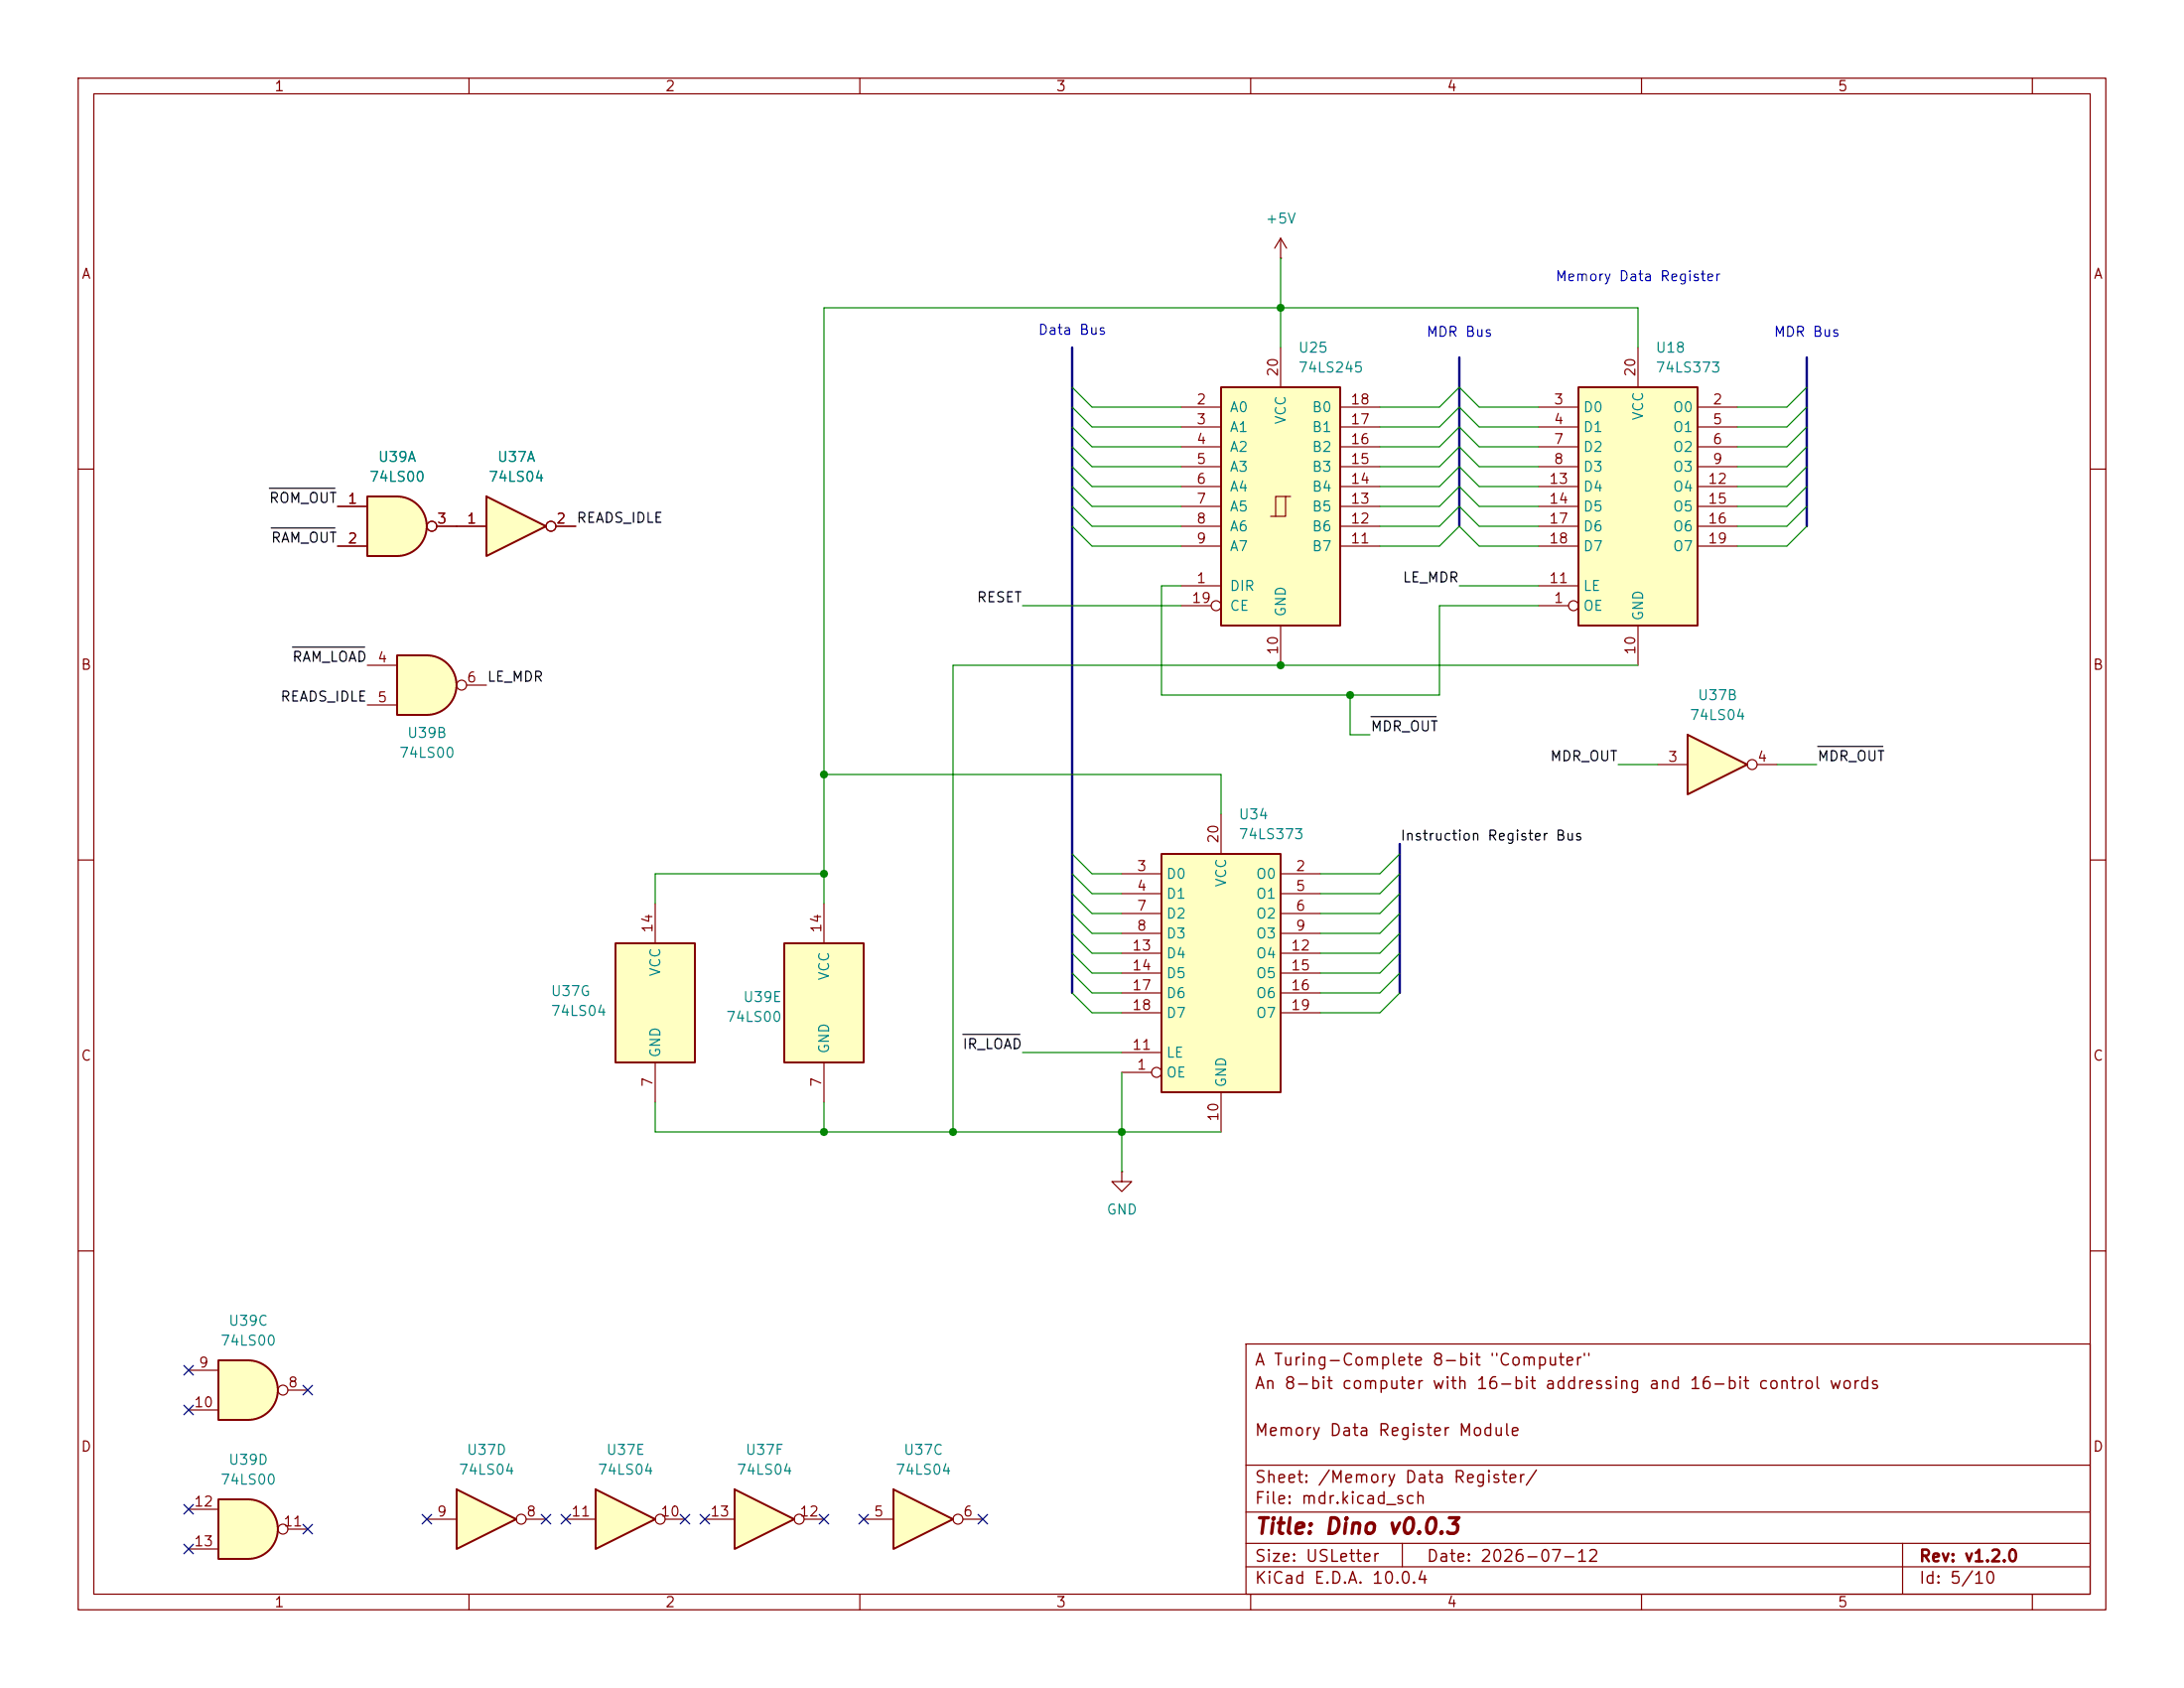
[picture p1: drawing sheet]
<svg xmlns="http://www.w3.org/2000/svg" width="279mm" height="216mm" viewBox="0 0 279 216" stroke-linecap="round" stroke-linejoin="round" font-family="sans-serif">
<g fill="none" stroke="#840000" stroke-width=".15">
<path d="M10 10h259.4v195.9h-259.4zM12 12h255.4v191.9h-255.4zM60 10v2M110 10v2M160 10v2M210 10v2M260 10v2M10 60h2M267.4 60h2M10 110h2M267.4 110h2M10 160h2"/>
<path d="M159.4 171.9h108v32h-108zM267.4 160h2M159.4 197.4h108M159.4 193.4h108M159.4 187.4h108M179.4 197.4v3M243.4 197.4v6.5M60 203.9v2M110 203.9v2M159.4 200.4h108M160 203.9v2M210 203.9v2"/>
<path d="M260 203.9v2"/>
</g>
<path d="M156.2 49.5h15.2v30.5h-15.2z" fill="#ffffc2"/>
<g fill="none" stroke="#840000" stroke-width=".15">
<path d="M151.1 52.1h5.1M151.1 54.6h5.1M151.1 57.2h5.1M151.1 59.7h5.1M163.8 44.5v5M171.4 52.1h5.1M171.4 54.6h5.1M171.4 57.2h5.1M171.4 59.7h5.1M151.1 74.9h5.1M151.1 62.2h5.1M151.1 64.8h5.1"/>
<path d="M151.1 67.3h5.1M151.1 69.9h5.1M151.1 77.5h3.8M164.5 63.5h-1.3v2.5M165.1 63.5h-.6v2.5h-1.9M171.4 62.2h5.1M171.4 64.8h5.1M171.4 67.3h5.1M171.4 69.9h5.1M163.8 80v5.1"/>
<circle cx="155.6" cy="77.5" r=".63"/>
</g>
<path d="M156.2 49.5h15.2v30.5h-15.2z" fill="none" stroke="#840000" stroke-width=".25"/>
<path d="M94 190.5l7.6 3.8-7.6 3.8z" fill="#ffffc2"/>
<path d="M94 190.5l7.6 3.8-7.6 3.8z" fill="none" stroke="#840000" stroke-width=".25"/>
<g fill="none" stroke="#840000" stroke-width=".15">
<path d="M90.2 194.3h3.8M102.9 194.3h2.5"/>
<circle cx="102.2" cy="194.3" r=".63"/>
</g>
<path d="M148.6 109.2h15.2v30.5h-15.2z" fill="#ffffc2"/>
<path d="M148.6 109.2h15.2v30.5h-15.2z" fill="none" stroke="#840000" stroke-width=".25"/>
<g fill="none" stroke="#840000" stroke-width=".15">
<path d="M143.5 111.8h5.1M143.5 114.3h5.1M143.5 116.8h5.1M143.5 119.4h5.1M156.2 104.1v5.1M163.8 111.8h5.1M163.8 114.3h5.1M163.8 116.8h5.1M163.8 119.4h5.1M143.5 137.2h3.8M143.5 134.6h5.1M143.5 121.9h5.1"/>
<path d="M143.5 124.5h5.1M143.5 127h5.1M143.5 129.5h5.1M156.2 139.7v5.1M163.8 121.9h5.1M163.8 124.5h5.1M163.8 127h5.1M163.8 129.5h5.1"/>
<circle cx="148" cy="137.2" r=".63"/>
</g>
<path d="M58.4 190.5l7.6 3.8-7.6 3.8z" fill="#ffffc2"/>
<path d="M58.4 190.5l7.6 3.8-7.6 3.8z" fill="none" stroke="#840000" stroke-width=".25"/>
<g fill="none" stroke="#840000" stroke-width=".15">
<path d="M143.5 149.9v1.2h-1.3l1.3 1.3 1.3-1.3h-1.3M143.5 149.9h.1M54.6 194.3h3.8M67.3 194.3h2.5"/>
<circle cx="66.7" cy="194.3" r=".63"/>
</g>
<path d="M215.9 94l7.6 3.8-7.6 3.8z" fill="#ffffc2"/>
<path d="M215.9 94l7.6 3.8-7.6 3.8z" fill="none" stroke="#840000" stroke-width=".25"/>
<g fill="none" stroke="#840000" stroke-width=".15">
<path d="M212.1 97.8h3.8M224.8 97.8h2.5"/>
<circle cx="224.2" cy="97.8" r=".63"/>
</g>
<path d="M76.2 190.5l7.6 3.8-7.6 3.8z" fill="#ffffc2"/>
<path d="M76.2 190.5l7.6 3.8-7.6 3.8z" fill="none" stroke="#840000" stroke-width=".25"/>
<g fill="none" stroke="#840000" stroke-width=".15">
<path d="M72.4 194.3h3.8M85.1 194.3h2.5"/>
<circle cx="84.5" cy="194.3" r=".63"/>
</g>
<path d="M31.7 191.8a3.8 3.8 0 0 1 3.8 3.8 3.8 3.8 0 0 1-3.8 3.8z" fill="#ffffc2" stroke="#ffffc2" stroke-width=".13"/>
<path d="M27.9 191.8h3.8v7.6h-3.8z" fill="#ffffc2"/>
<path d="M27.9 191.8h3.8a3.8 3.8 0 0 1 3.8 3.8 3.8 3.8 0 0 1-3.8 3.8h-3.8z" fill="none" stroke="#840000" stroke-width=".25"/>
<g fill="none" stroke="#840000" stroke-width=".15">
<path d="M24.1 193h3.8M24.1 198.1h3.8M36.8 195.6h2.6"/>
<circle cx="36.2" cy="195.6" r=".63"/>
</g>
<path d="M31.7 174a3.8 3.8 0 0 1 3.8 3.8 3.8 3.8 0 0 1-3.8 3.8z" fill="#ffffc2" stroke="#ffffc2" stroke-width=".13"/>
<path d="M27.9 174h3.8v7.6h-3.8z" fill="#ffffc2"/>
<path d="M27.9 174h3.8a3.8 3.8 0 0 1 3.8 3.8 3.8 3.8 0 0 1-3.8 3.8h-3.8z" fill="none" stroke="#840000" stroke-width=".25"/>
<g fill="none" stroke="#840000" stroke-width=".15">
<path d="M24.1 175.3h3.8M36.8 177.8h2.6M24.1 180.3h3.8"/>
<circle cx="36.2" cy="177.8" r=".63"/>
</g>
<path d="M100.3 120.7h10.2v15.2h-10.2z" fill="#ffffc2"/>
<path d="M100.3 120.7h10.2v15.2h-10.2z" fill="none" stroke="#840000" stroke-width=".25"/>
<path d="M105.4 115.6v5.1M105.4 135.9v5.1" fill="none" stroke="#840000" stroke-width=".15"/>
<path d="M78.7 120.7h10.2v15.2h-10.2z" fill="#ffffc2"/>
<path d="M78.7 120.7h10.2v15.2h-10.2z" fill="none" stroke="#840000" stroke-width=".25"/>
<path d="M83.8 115.6v5.1M83.8 135.9v5.1" fill="none" stroke="#840000" stroke-width=".15"/>
<path d="M54.6 83.8a3.8 3.8 0 0 1 3.8 3.8 3.8 3.8 0 0 1-3.8 3.8z" fill="#ffffc2" stroke="#ffffc2" stroke-width=".13"/>
<path d="M50.8 83.8h3.8v7.6h-3.8z" fill="#ffffc2"/>
<path d="M50.8 83.8h3.8a3.8 3.8 0 0 1 3.8 3.8 3.8 3.8 0 0 1-3.8 3.8h-3.8z" fill="none" stroke="#840000" stroke-width=".25"/>
<g fill="none" stroke="#840000" stroke-width=".15">
<path d="M47 85.1h3.8M47 90.2h3.8M59.7 87.6h2.5"/>
<circle cx="59.1" cy="87.6" r=".63"/>
</g>
<path d="M201.9 49.5h15.3v30.5h-15.3z" fill="#ffffc2"/>
<path d="M201.9 49.5h15.3v30.5h-15.3z" fill="none" stroke="#840000" stroke-width=".25"/>
<g fill="none" stroke="#840000" stroke-width=".15">
<path d="M196.8 52.1h5.1M196.8 54.6h5.1M196.8 57.2h5.1M196.8 59.7h5.1M209.5 44.5v5M217.2 52.1h5M217.2 54.6h5M217.2 57.2h5M217.2 59.7h5M196.8 77.5h3.9M196.8 74.9h5.1M196.8 62.2h5.1"/>
<path d="M196.8 64.8h5.1M196.8 67.3h5.1M196.8 69.9h5.1M217.2 62.2h5M217.2 64.8h5M217.2 67.3h5M217.2 69.9h5M209.5 80v5.1"/>
<circle cx="201.3" cy="77.5" r=".63"/>
</g>
<path d="M62.2 63.5l7.6 3.8-7.6 3.8z" fill="#ffffc2"/>
<path d="M62.2 63.5l7.6 3.8-7.6 3.8z" fill="none" stroke="#840000" stroke-width=".25"/>
<g fill="none" stroke="#840000" stroke-width=".15">
<path d="M163.8 33h.1M163.8 30.5l-.7 1.3M163.8 30.5l.8 1.3M163.8 30.5v2.5M58.4 67.3h3.8M71.1 67.3h2.6"/>
<circle cx="70.5" cy="67.3" r=".63"/>
</g>
<path d="M114.3 190.5l7.6 3.8-7.6 3.8z" fill="#ffffc2"/>
<path d="M114.3 190.5l7.6 3.8-7.6 3.8z" fill="none" stroke="#840000" stroke-width=".25"/>
<g fill="none" stroke="#840000" stroke-width=".15">
<path d="M110.5 194.3h3.8M123.2 194.3h2.5"/>
<circle cx="122.6" cy="194.3" r=".63"/>
</g>
<path d="M50.8 63.5a3.8 3.8 0 0 1 3.8 3.8 3.8 3.8 0 0 1-3.8 3.8z" fill="#ffffc2" stroke="#ffffc2" stroke-width=".13"/>
<path d="M47 63.5h3.8v7.6h-3.8z" fill="#ffffc2"/>
<path d="M47 63.5h3.8a3.8 3.8 0 0 1 3.8 3.8 3.8 3.8 0 0 1-3.8 3.8h-3.8z" fill="none" stroke="#840000" stroke-width=".25"/>
<g fill="none" stroke="#840000" stroke-width=".15">
<path d="M43.2 64.8h3.8M43.2 69.9h3.8M55.9 67.3h6.3M71.1 67.3h2.6"/>
<circle cx="55.2" cy="67.3" r=".63"/>
<circle cx="70.5" cy="67.3" r=".63"/>
</g>
<path d="M34.5 62.5h8.3M34.7 67.5h8.1M37.4 82.8h9.3M175.4 91.7h8.3M232.5 95.5h8.4M123.2 132.3h7.3" fill="none" stroke="#000" stroke-width=".15"/>
<path d="M137.2 44.5v82.5M186.7 45.7v21.6M231.1 45.7v21.6M179.1 108v19" fill="none" stroke="#000084" stroke-width=".3"/>
<g fill="none" stroke="#008400" stroke-width=".15">
<path d="M163.8 33v11.5M137.2 52.1l2.5 2.5h11.4M137.2 59.7l2.5 2.5h11.4M137.2 57.2l2.5 2.5h11.4M137.2 49.5l2.5 2.6h11.4M137.2 54.6l2.5 2.6h11.4M176.5 54.6h7.6l2.6-2.5 2.5 2.5h7.6M176.5 59.7h7.6l2.6-2.5 2.5 2.5h7.6M176.5 52.1h7.6l2.6-2.6 2.5 2.6h7.6M176.5 57.2h7.6l2.6-2.6 2.5 2.6h7.6M209.5 44.5v-5.1h-104.1v76.2M231.1 52.1l-2.5 2.5h-6.4"/>
<path d="M231.1 59.7l-2.5 2.5h-6.4M231.1 57.2l-2.5 2.5h-6.4M231.1 49.5l-2.5 2.6h-6.4M231.1 54.6l-2.5 2.6h-6.4M130.8 77.5h20.3M137.2 62.2l2.5 2.6h11.4M137.2 64.8l2.5 2.5h11.4M137.2 67.3l2.5 2.6h11.4M151.1 74.9h-2.5v14h35.5v-11.4h12.7M176.5 64.8h7.6l2.6-2.6 2.5 2.6h7.6M176.5 67.3h7.6l2.6-2.5 2.5 2.5h7.6M176.5 62.2h7.6l2.6-2.5 2.5 2.5h7.6"/>
<path d="M176.5 69.9h7.6l2.6-2.6 2.5 2.6h7.6M186.7 74.9h10.1M231.1 62.2l-2.5 2.6h-6.4M231.1 64.8l-2.5 2.5h-6.4M231.1 67.3l-2.5 2.6h-6.4M105.4 99.1h50.8v5M172.7 88.9v5.1h2.6M207 97.8h5.1M209.5 85.1h-87.6v59.7M227.3 97.8h5.1M105.4 111.8h-21.6v3.8M137.2 119.4l2.5 2.5h3.8"/>
<path d="M137.2 116.8l2.5 2.6h3.8M137.2 109.2l2.5 2.6h3.8M137.2 114.3l2.5 2.5h3.8M137.2 111.8l2.5 2.5h3.8M179.1 119.4l-2.6 2.5h-7.6M179.1 116.8l-2.6 2.6h-7.6M179.1 109.2l-2.6 2.6h-7.6M179.1 114.3l-2.6 2.5h-7.6M179.1 111.8l-2.6 2.5h-7.6M130.8 134.6h12.7M137.2 124.5l2.5 2.5h3.8M137.2 121.9l2.5 2.6h3.8"/>
<path d="M137.2 127l2.5 2.5h3.8M143.5 137.2v12.7M179.1 124.5l-2.6 2.5h-7.6M179.1 121.9l-2.6 2.6h-7.6M179.1 127l-2.6 2.5h-7.6M83.8 141v3.8h72.4M105.4 141v3.8"/>
</g>
<g fill="none" stroke="#000084" stroke-width=".15">
<path d="M23.5 174.7l1.2 1.2M23.5 179.7l1.2 1.2M24.7 174.7l-1.2 1.2M24.7 179.7l-1.2 1.2M38.8 177.2l1.2 1.2M40 177.2l-1.2 1.2M23.5 192.4l1.2 1.2M23.5 197.5l1.2 1.2M24.7 192.4l-1.2 1.2M24.7 197.5l-1.2 1.2M38.8 195l1.2 1.2M40 195l-1.2 1.2"/>
<path d="M54 193.7l1.2 1.2M55.2 193.7l-1.2 1.2M69.2 193.7l1.3 1.2M70.5 193.7l-1.3 1.2M71.8 193.7l1.2 1.2M73 193.7l-1.2 1.2M87 193.7l1.2 1.2M88.2 193.7l-1.2 1.2M89.6 193.7l1.2 1.2M90.8 193.7l-1.2 1.2M104.8 193.7l1.2 1.2M106 193.7l-1.2 1.2"/>
<path d="M109.9 193.7l1.2 1.2M111.1 193.7l-1.2 1.2M125.1 193.7l1.2 1.2M126.3 193.7l-1.2 1.2"/>
</g>
<g fill="#008400" stroke="#008400" stroke-width=".13">
<circle cx="143.5" cy="144.8" r=".46"/>
<circle cx="172.7" cy="88.9" r=".46"/>
<circle cx="163.8" cy="85.1" r=".46"/>
<circle cx="105.4" cy="144.8" r=".46"/>
<circle cx="121.9" cy="144.8" r=".46"/>
<circle cx="105.4" cy="99.1" r=".46"/>
<circle cx="105.4" cy="111.8" r=".46"/>
<circle cx="163.8" cy="39.4" r=".46"/>
</g>
<text font-size="2" fill="#840000" x="160.4" y="196.7">Title: Dino v0.0.3</text>
<g font-size="1.5" fill="#840000">
<text x="160.4" y="178">An 8-bit computer with 16-bit addressing and 16-bit control words</text>
<text x="160.4" y="175">A Turing-Complete 8-bit &quot;Computer&quot;</text>
<text x="160.4" y="184">Memory Data Register Module</text>
<text x="160.4" y="190">Sheet: /Memory Data Register/</text>
<text x="160.4" y="192.7">File: mdr.kicad_sch</text>
<text x="160.4" y="202.9">KiCad E.D.A. 10.0.4</text>
<text x="160.4" y="200.1">Size: USLetter</text>
<text x="182.4" y="200.1">Date: 2026-07-12</text>
<text x="245.4" y="200.1">Rev: v1.2.0</text>
<text x="245.4" y="202.9">Id: 5/10</text>
</g>
<g font-size="1.3" fill="#840000">
<text x="35" y="12">1</text>
<text x="85" y="12">2</text>
<text x="135" y="12">3</text>
<text x="185" y="12">4</text>
<text x="235" y="12">5</text>
<text x="10.3" y="36">A</text>
<text x="267.7" y="36">A</text>
<text x="153" y="52">2</text>
<text x="163.8" y="48.3" transform="rotate(-90 163.8 48.3)">20</text>
<text x="172.7" y="52">18</text>
<text x="198.7" y="52">3</text>
<text x="209.5" y="48.3" transform="rotate(-90 209.5 48.3)">20</text>
<text x="219" y="52">2</text>
<text x="153" y="54.6">3</text>
<text x="153" y="57.1">4</text>
<text x="153" y="59.7">5</text>
<text x="172.7" y="59.7">15</text>
<text x="172.7" y="57.1">16</text>
<text x="172.7" y="54.6">17</text>
<text x="198.7" y="54.6">4</text>
<text x="198.7" y="57.1">7</text>
<text x="198.7" y="59.7">8</text>
<text x="219" y="54.6">5</text>
<text x="219" y="57.1">6</text>
<text x="219" y="59.7">9</text>
<text x="44.4" y="64.7">1</text>
<text x="153" y="62.2">6</text>
<text x="153" y="64.7">7</text>
<text x="172.7" y="64.7">13</text>
<text x="172.7" y="62.2">14</text>
<text x="198.1" y="62.2">13</text>
<text x="198.1" y="64.7">14</text>
<text x="218.4" y="62.2">12</text>
<text x="218.4" y="64.7">15</text>
<text x="44.4" y="69.8">2</text>
<text x="55.8" y="67.3">3</text>
<text x="59.6" y="67.3">1</text>
<text x="71" y="67.3">2</text>
<text x="153" y="67.3">8</text>
<text x="153" y="69.8">9</text>
<text x="172.7" y="69.8">11</text>
<text x="172.7" y="67.3">12</text>
<text x="198.1" y="67.3">17</text>
<text x="198.1" y="69.8">18</text>
<text x="218.4" y="67.3">16</text>
<text x="218.4" y="69.8">19</text>
<text x="152.4" y="77.4">19</text>
<text x="153" y="74.9">1</text>
<text x="198.1" y="74.9">11</text>
<text x="198.7" y="77.4">1</text>
<text x="163.8" y="83.9" transform="rotate(-90 163.8 83.9)">10</text>
<text x="209.5" y="83.9" transform="rotate(-90 209.5 83.9)">10</text>
<text x="10.3" y="86">B</text>
<text x="48.2" y="85.1">4</text>
<text x="59.6" y="87.6">6</text>
<text x="267.7" y="86">B</text>
<text x="48.2" y="90.1">5</text>
<text x="213.3" y="97.8">3</text>
<text x="224.7" y="97.8">4</text>
<text x="156.2" y="108" transform="rotate(-90 156.2 108)">20</text>
<text x="145.3" y="111.7">3</text>
<text x="165.7" y="111.7">2</text>
<text x="83.8" y="119.4" transform="rotate(-90 83.8 119.4)">14</text>
<text x="105.4" y="119.4" transform="rotate(-90 105.4 119.4)">14</text>
<text x="145.3" y="114.3">4</text>
<text x="145.3" y="116.8">7</text>
<text x="145.3" y="119.4">8</text>
<text x="165.7" y="114.3">5</text>
<text x="165.7" y="116.8">6</text>
<text x="165.7" y="119.4">9</text>
<text x="144.7" y="121.9">13</text>
<text x="144.7" y="124.4">14</text>
<text x="165.1" y="121.9">12</text>
<text x="165.1" y="124.4">15</text>
<text x="144.7" y="127">17</text>
<text x="144.7" y="129.5">18</text>
<text x="165.1" y="127">16</text>
<text x="165.1" y="129.5">19</text>
<text x="10.3" y="136">C</text>
<text x="144.7" y="134.6">11</text>
<text x="145.3" y="137.1">1</text>
<text x="267.7" y="136">C</text>
<text x="83.8" y="139.1" transform="rotate(-90 83.8 139.1)">7</text>
<text x="105.4" y="139.1" transform="rotate(-90 105.4 139.1)">7</text>
<text x="156.2" y="143.6" transform="rotate(-90 156.2 143.6)">10</text>
<text x="25.3" y="175.2">9</text>
<text x="36.8" y="177.8">8</text>
<text x="10.3" y="186">D</text>
<text x="24.7" y="180.3">10</text>
<text x="267.7" y="186">D</text>
<text x="24.7" y="193">12</text>
<text x="36.2" y="195.6">11</text>
<text x="55.8" y="194.3">9</text>
<text x="67.2" y="194.3">8</text>
<text x="73" y="194.3">11</text>
<text x="84.4" y="194.3">10</text>
<text x="90.8" y="194.3">13</text>
<text x="102.2" y="194.3">12</text>
<text x="111.7" y="194.3">5</text>
<text x="123.1" y="194.3">6</text>
<text x="24.7" y="198.1">13</text>
<text x="35" y="205.9">1</text>
<text x="85" y="205.9">2</text>
<text x="135" y="205.9">3</text>
<text x="185" y="205.9">4</text>
<text x="235" y="205.9">5</text>
</g>
<g font-size="1.3" fill="#008484">
<text x="161.8" y="28.9">+5V</text>
<text x="166" y="45.4">U25</text>
<text x="166" y="48">74LS245</text>
<text x="211.7" y="45.4">U18</text>
<text x="211.7" y="48">74LS373</text>
<text x="157.2" y="53">A0</text>
<text x="167.8" y="53">B0</text>
<text x="202.4" y="53">D0</text>
<text x="210.5" y="53.9" transform="rotate(-90 210.5 53.9)">VCC</text>
<text x="213.9" y="53">O0</text>
<text x="48.3" y="59.4">U39A</text>
<text x="63.5" y="59.4">U37A</text>
<text x="157.2" y="55.6">A1</text>
<text x="157.2" y="58.1">A2</text>
<text x="164.8" y="54.4" transform="rotate(-90 164.8 54.4)">VCC</text>
<text x="167.8" y="58.1">B2</text>
<text x="167.8" y="55.6">B1</text>
<text x="202.4" y="55.6">D1</text>
<text x="202.4" y="58.1">D2</text>
<text x="213.9" y="55.6">O1</text>
<text x="213.9" y="58.1">O2</text>
<text x="47.2" y="61.9">74LS00</text>
<text x="62.4" y="61.9">74LS04</text>
<text x="157.2" y="60.7">A3</text>
<text x="157.2" y="63.2">A4</text>
<text x="157.2" y="65.7">A5</text>
<text x="167.8" y="65.7">B5</text>
<text x="167.8" y="63.2">B4</text>
<text x="167.8" y="60.7">B3</text>
<text x="202.4" y="60.7">D3</text>
<text x="202.4" y="63.2">D4</text>
<text x="202.4" y="65.7">D5</text>
<text x="213.9" y="60.7">O3</text>
<text x="213.9" y="63.2">O4</text>
<text x="213.9" y="65.7">O5</text>
<text x="157.2" y="68.3">A6</text>
<text x="157.2" y="70.8">A7</text>
<text x="167.8" y="70.8">B7</text>
<text x="167.8" y="68.3">B6</text>
<text x="202.4" y="68.3">D6</text>
<text x="202.4" y="70.8">D7</text>
<text x="213.9" y="68.3">O6</text>
<text x="213.9" y="70.8">O7</text>
<text x="157.2" y="75.9">DIR</text>
<text x="202.4" y="75.9">LE</text>
<text x="157.2" y="78.4">CE</text>
<text x="164.8" y="79" transform="rotate(-90 164.8 79)">GND</text>
<text x="202.4" y="78.4">OE</text>
<text x="210.5" y="79.5" transform="rotate(-90 210.5 79.5)">GND</text>
<text x="217.1" y="89.9">U37B</text>
<text x="52" y="94.7">U39B</text>
<text x="216.1" y="92.4">74LS04</text>
<text x="51" y="97.2">74LS00</text>
<text x="158.4" y="105.1">U34</text>
<text x="158.4" y="107.7">74LS373</text>
<text x="149.1" y="112.7">D0</text>
<text x="157.2" y="113.6" transform="rotate(-90 157.2 113.6)">VCC</text>
<text x="160.6" y="112.7">O0</text>
<text x="149.1" y="115.3">D1</text>
<text x="149.1" y="117.8">D2</text>
<text x="160.6" y="115.3">O1</text>
<text x="160.6" y="117.8">O2</text>
<text x="84.8" y="125" transform="rotate(-90 84.8 125)">VCC</text>
<text x="106.4" y="125.5" transform="rotate(-90 106.4 125.5)">VCC</text>
<text x="149.1" y="120.4">D3</text>
<text x="149.1" y="122.9">D4</text>
<text x="149.1" y="125.4">D5</text>
<text x="160.6" y="120.4">O3</text>
<text x="160.6" y="122.9">O4</text>
<text x="160.6" y="125.4">O5</text>
<text x="70.4" y="127.7">U37G</text>
<text x="70.4" y="130.3">74LS04</text>
<text x="92.8" y="131">74LS00</text>
<text x="95" y="128.5">U39E</text>
<text x="149.1" y="128">D6</text>
<text x="149.1" y="130.5">D7</text>
<text x="160.6" y="128">O6</text>
<text x="160.6" y="130.5">O7</text>
<text x="84.8" y="135.4" transform="rotate(-90 84.8 135.4)">GND</text>
<text x="106.4" y="134.9" transform="rotate(-90 106.4 134.9)">GND</text>
<text x="149.1" y="135.6">LE</text>
<text x="149.1" y="138.1">OE</text>
<text x="157.2" y="139.2" transform="rotate(-90 157.2 139.2)">GND</text>
<text x="141.5" y="155.7">GND</text>
<text x="28.1" y="172.4">74LS00</text>
<text x="29.1" y="169.9">U39C</text>
<text x="28.1" y="190.2">74LS00</text>
<text x="29.1" y="187.7">U39D</text>
<text x="58.6" y="188.9">74LS04</text>
<text x="59.6" y="186.4">U37D</text>
<text x="76.4" y="188.9">74LS04</text>
<text x="77.5" y="186.4">U37E</text>
<text x="94.2" y="188.9">74LS04</text>
<text x="95.3" y="186.4">U37F</text>
<text x="114.5" y="188.9">74LS04</text>
<text x="115.5" y="186.4">U37C</text>
</g>
<g font-size="1.3" fill="#0000c2">
<text x="198.9" y="36.3">Memory Data Register</text>
<text x="132.7" y="43.1">Data Bus</text>
<text x="182.4" y="43.4">MDR Bus</text>
<text x="226.8" y="43.4">MDR Bus</text>
</g>
<g font-size="1.3">
<text x="34.3" y="64.6">ROM_OUT</text>
<text x="34.6" y="69.7">RAM_OUT</text>
<text x="73.7" y="67.2">READS_IDLE</text>
<text x="124.9" y="77.3">RESET</text>
<text x="179.4" y="74.8">LE_MDR</text>
<text x="37.3" y="85">RAM_LOAD</text>
<text x="62.2" y="87.5">LE_MDR</text>
<text x="35.8" y="90">READS_IDLE</text>
<text x="175.3" y="93.9">MDR_OUT</text>
<text x="198.2" y="97.7">MDR_OUT</text>
<text x="232.4" y="97.7">MDR_OUT</text>
<text x="179.1" y="107.8">Instruction Register Bus</text>
<text x="123" y="134.5">IR_LOAD</text>
</g>
</svg>
